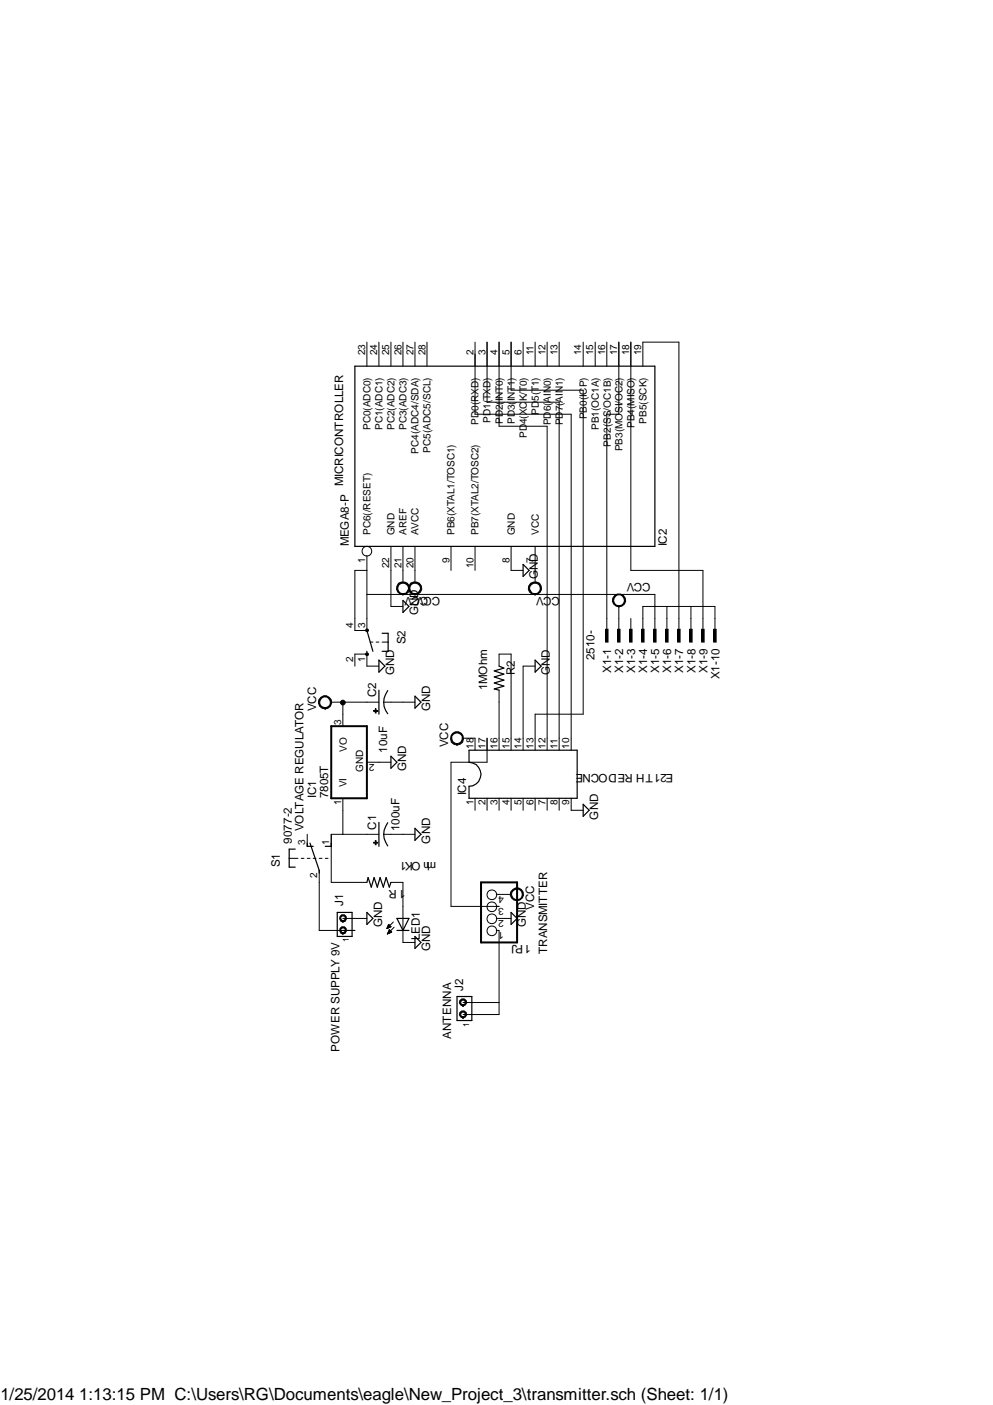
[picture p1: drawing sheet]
<svg xmlns="http://www.w3.org/2000/svg" width="210mm" height="297mm" viewBox="0 0 210 297" stroke-linecap="round" stroke-linejoin="round" font-family="sans-serif">
<g fill="none" stroke="#000" stroke-width=".25">
<path d="M75 77.4h63.4v38.1h-63.4zM110.6 119.3l1.2 1.3-1.2 1.3zM77.6 137.7v.6M77.6 133.3l1.2 4.4M80.1 139.6l1.3 1.2-1.3 1.3zM80.8 133.9h1.2v3.8h-1.2M85.2 126.9l1.2 1.3-1.2 1.3zM113.1 139.6l1.3 1.2-1.3 1.3zM80.1 145.9v5.1M82 146a4 4 0 0 0 0 4.9M82.6 159.9l1.3 1.2-1.3 1.3zM87.7 147.2l1.3 1.2-1.3 1.3z"/>
<path d="M99.1 158.6h22.9v10.2h-22.9v-2.6a2.54 2.54 0 0 0 2.6-2.5 2.54 2.54 0 0 0-2.6-2.6zM105.5 140.8l1 .5-2 .5 2 .7-2 .6 2 .7-2 .6 2 .7-2 .6 1 .2M62.4 179.5h-1.3v3.8h1.3M64.9 178.3v.6h1.3M65.5 178.3l2 5.7v.6M70 178.3v.6h-1.3M80.1 173.8v5.1M82 173.9a4 4 0 0 0 0 4.9M87.7 175.1l1.3 1.3-1.3 1.3zM123.3 170l1.2 1.3-1.2 1.3zM71.3 192.9h3.1v5.1h-3.1zM77.6 186.5l.2-1 .7 2.1 .6-2.1 .7 2.1 .5-2.1 .7 2.1 .6-2.1 .7 2.1 .3-1.1"/>
<path d="M77.6 192.9l1.2 1.3-1.2 1.2zM83.9 194.2h2.5l-1.2 2.5zM83.9 196.7h2.5M87.7 198l1.3 1.2-1.3 1.3zM108 192.9l1.3 1.3-1.3 1.2zM96.6 210.7h3.1v5.1h-3.1z"/>
</g>
<g fill="#000">
<path d="M77.4 133h.4v.5h-.4l-.2-.2z" fill-rule="evenodd"/>
<path d="M77.4 138.1h.4v.4h-.4l-.2-.2z" fill-rule="evenodd"/>
<path d="M84.2 123.3a1.41 1.41 0 0 1 2.3 .5 1.41 1.41 0 0 1-1.3 2v-.3a1.12 1.12 0 0 1-1.1-1.3 1.12 1.12 0 0 1 1.5-.9 1.12 1.12 0 0 1 .5 1.7l-.3 .4-.6 .1v.3a1.43 1.43 0 0 1-1.3-1 1.43 1.43 0 0 1 .3-1.5z" fill-rule="evenodd"/>
<path d="M86.8 123.3a1.41 1.41 0 0 1 2.3 .5 1.41 1.41 0 0 1-1.4 2v-.3a1.13 1.13 0 0 1-.9-1.6 1.13 1.13 0 0 1 1.8-.3 1.13 1.13 0 0 1-.4 1.8l-.5 .1v.3a1.43 1.43 0 0 1-1.3-1 1.43 1.43 0 0 1 .4-1.5z" fill-rule="evenodd"/>
<path d="M112.2 123.3a1.39 1.39 0 0 1 2.2 .6 1.39 1.39 0 0 1-1.3 1.9v-.3a1.12 1.12 0 0 1-1.1-1.3 1.12 1.12 0 0 1 1.5-.9 1.12 1.12 0 0 1 .5 1.7l-.4 .4-.5 .1v.3a1.39 1.39 0 0 1-1.3-.9 1.39 1.39 0 0 1 .4-1.6z" fill-rule="evenodd"/>
<path d="M128 133h.5v2.7h-.5z" fill-rule="evenodd"/>
<path d="M130.6 133h.5v2.7h-.5z" fill-rule="evenodd"/>
<path d="M130 125.8a1.39 1.39 0 0 1 2.2 .7 1.39 1.39 0 0 1-1.4 1.8v-.3a1.15 1.15 0 0 1-1-1.4 1.15 1.15 0 0 1 1.5-.8 1.15 1.15 0 0 1 .5 1.7l-.4 .5h-.6v.3a1.39 1.39 0 0 1-1.3-.9 1.39 1.39 0 0 1 .5-1.6z" fill-rule="evenodd"/>
<path d="M133.1 133h.5v2.7h-.5z" fill-rule="evenodd"/>
<path d="M135.6 133h.5v2.7h-.5z" fill-rule="evenodd"/>
<path d="M138.2 133h.5v2.7h-.5z" fill-rule="evenodd"/>
<path d="M140.7 133h.5v2.7h-.5z" fill-rule="evenodd"/>
<path d="M143.3 133h.5v2.7h-.5z" fill-rule="evenodd"/>
<path d="M145.8 133h.5v2.7h-.5z" fill-rule="evenodd"/>
<path d="M148.3 133h.5v2.7h-.5z" fill-rule="evenodd"/>
<path d="M150.9 133h.5v2.7h-.5z" fill-rule="evenodd"/>
<path d="M67.8 147.4a1.4 1.4 0 0 1 2.2 .6 1.4 1.4 0 0 1-1.3 1.9v-.3a1.16 1.16 0 0 1-1.2-1.4 1.16 1.16 0 0 1 1.8-.6 1.16 1.16 0 0 1 0 1.9l-.6 .1v.3a1.39 1.39 0 0 1-1.3-.9 1.39 1.39 0 0 1 .4-1.6z" fill-rule="evenodd"/>
<path d="M79 150.2h.8v.2h-.8z" fill-rule="evenodd"/>
<path d="M79.3 149.9h.2v.8h-.2z" fill-rule="evenodd"/>
<path d="M95.7 155.1a1.4 1.4 0 0 1 2.2 .5 1.4 1.4 0 0 1-1.3 1.9v-.2a1.15 1.15 0 0 1-1.1-1.4 1.15 1.15 0 0 1 1.5-.9 1.15 1.15 0 0 1 .5 1.7l-.9 .6v.2a1.39 1.39 0 0 1-1.3-.9 1.39 1.39 0 0 1 .4-1.5z" fill-rule="evenodd"/>
<path d="M79 178.1h.8v.2h-.8z" fill-rule="evenodd"/>
<path d="M79.3 177.7h.2v.9h-.2z" fill-rule="evenodd"/>
<path d="M71.9 196.3l.3-.4h.6l.4 .4v.5l-.2 .5-.5 .2v-.3l-.4-.4v-.3l.2-.3h.4l.3 .3v.3l-.5 .4v.3l-.4-.2-.3-.5z" fill-rule="evenodd"/>
<path d="M72.2 193.4h.6l.4 .3v.6l-.2 .5-.5 .1v-.2l-.4-.4v-.4l.2-.2h.4l.3 .2v.4l-.5 .4v.2l-.4-.1-.3-.5 .1-.6z" fill-rule="evenodd"/>
<path d="M108.4 188.1a1.37 1.37 0 0 1 2.2 .5 1.37 1.37 0 0 1-1.3 1.8v-.2a1.14 1.14 0 0 1-1.1-1.4 1.14 1.14 0 0 1 1.7-.8 1.14 1.14 0 0 1 .3 1.8l-.4 .3-.5 .1v.2a1.34 1.34 0 0 1-1.3-.8 1.34 1.34 0 0 1 .4-1.5z" fill-rule="evenodd"/>
<path d="M97.2 214.1l.4-.4h.5l.5 .4v.5l-.2 .4-.5 .3v-.3l-.5-.4 .1-.4 .2-.2h.3l.3 .2 .1 .4-.5 .4v.3l-.5-.3-.3-.4z" fill-rule="evenodd"/>
<path d="M97.2 211.5l.4-.3h.5l.5 .3v.5l-.2 .5-.5 .2v-.2l-.5-.5 .1-.3 .2-.3h.3l.3 .3 .1 .3-.5 .5v.2l-.5-.2-.3-.5z" fill-rule="evenodd"/>
<circle cx="72.5" cy="148.5" r=".5"/>
</g>
<g fill="none" stroke="#000" stroke-width=".21">
<path d="M77.6 72.3v5.1M80.1 72.3v5.1M82.6 72.3v5.1M85.2 72.3v5.1M87.7 72.3v5.1M90.3 72.3v5.1M100.4 72.3v15.3h20.3v71M103 72.3v12.7h15.2v73.6M105.5 72.3v17.8h10.2v68.5M108 72.3v10.2h15.3v68.5h-10.2v7.6M110.6 72.3v5.1M113.1 72.3v5.1"/>
<path d="M115.7 72.3v5.1M118.2 72.3v5.1M123.3 72.3v5.1M125.8 72.3v5.1M128.3 72.3v5.1M130.8 72.3v15.3h-2.5v45.7M133.3 72.3v48.3h15.3v12.7M135.9 77.4v-5.1h7.6v61M77.6 117.5v15.8h-2.6v-12.7h2.6M82.6 115.5v12.7h2.6M85.2 115.5v7.6M87.7 115.5v7.6"/>
<path d="M95.3 115.5v5.1M100.4 115.5v5.1M108 115.5v5.1h2.6M113.1 115.5v7.6M77.4 133h.4v.5h-.4l-.2-.2zM77.4 138.1h.4v.4h-.4l-.2-.2zM77.6 125.7h60.8v7.6M78.2 135.7h.6M79.5 135.7h.6M80.8 135.7h1.2M84.2 123.3a1.41 1.41 0 0 1 2.3 .5 1.41 1.41 0 0 1-1.3 2v-.3a1.12 1.12 0 0 1-1.1-1.3 1.12 1.12 0 0 1 1.5-.9 1.12 1.12 0 0 1 .5 1.7l-.3 .4-.6 .1v.3a1.43 1.43 0 0 1-1.3-1 1.43 1.43 0 0 1 .3-1.5zM86.8 123.3a1.41 1.41 0 0 1 2.3 .5 1.41 1.41 0 0 1-1.4 2v-.3a1.13 1.13 0 0 1-.9-1.6 1.13 1.13 0 0 1 1.8-.3 1.13 1.13 0 0 1-.4 1.8l-.5 .1v.3a1.43 1.43 0 0 1-1.3-1 1.43 1.43 0 0 1 .4-1.5z"/>
<path d="M112.2 123.3a1.39 1.39 0 0 1 2.2 .6 1.39 1.39 0 0 1-1.3 1.9v-.3a1.12 1.12 0 0 1-1.1-1.3 1.12 1.12 0 0 1 1.5-.9 1.12 1.12 0 0 1 .5 1.7l-.4 .4-.5 .1v.3a1.39 1.39 0 0 1-1.3-.9 1.39 1.39 0 0 1 .4-1.6zM128 133h.5v2.7h-.5zM130 125.8a1.39 1.39 0 0 1 2.2 .7 1.39 1.39 0 0 1-1.4 1.8v-.3a1.15 1.15 0 0 1-1-1.4 1.15 1.15 0 0 1 1.5-.8 1.15 1.15 0 0 1 .5 1.7l-.4 .5h-.6v.3a1.39 1.39 0 0 1-1.3-.9 1.39 1.39 0 0 1 .5-1.6zM130.6 133h.5v2.7h-.5zM130.8 128.2v5.1M133.1 133h.5v2.7h-.5zM133.3 130.8v2.5M135.6 133h.5v2.7h-.5zM135.9 133.3v-5.1h15.2v5.1M138.2 133h.5v2.7h-.5zM140.7 133h.5v2.7h-.5zM141 128.2v5.1"/>
<path d="M143.3 133h.5v2.7h-.5zM145.8 133h.5v2.7h-.5zM146 128.2v5.1M148.3 133h.5v2.7h-.5zM150.9 133h.5v2.7h-.5zM67.8 147.4a1.4 1.4 0 0 1 2.2 .6 1.4 1.4 0 0 1-1.3 1.9v-.3a1.16 1.16 0 0 1-1.2-1.4 1.16 1.16 0 0 1 1.8-.6 1.16 1.16 0 0 1 0 1.9l-.6 .1v.3a1.39 1.39 0 0 1-1.3-.9 1.39 1.39 0 0 1 .4-1.6zM70 148.4h10.1M72.5 148.4v5.1M75 140.8v-2.5h2.6v2.5h2.5M79 150.2h.8v.2h-.8zM79.3 149.9h.2v.8h-.2zM81.1 148.4h6.6"/>
<path d="M95.7 155.1a1.4 1.4 0 0 1 2.2 .5 1.4 1.4 0 0 1-1.3 1.9v-.2a1.15 1.15 0 0 1-1.1-1.4 1.15 1.15 0 0 1 1.5-.9 1.15 1.15 0 0 1 .5 1.7l-.9 .6v.2a1.39 1.39 0 0 1-1.3-.9 1.39 1.39 0 0 1 .4-1.5zM97.9 156.1h2.5v2.5M103 156.1v5h-7.7v30.5h10.2M105.5 140.8v-2.5h2.5v20.3M105.5 145.9v12.7M113.1 140.8h-2.5v17.8M64.9 176.4v2.5M72.5 168.8v7.6M77.6 161.1h5M79 178.1h.8v.2h-.8zM79.3 177.7h.2v.9h-.2zM80.1 176.4h-10.1v10.1h7.6"/>
<path d="M81.1 176.4h6.6M100.4 168.8v2.5M103 168.8v2.5M105.5 168.8v2.5M108 168.8v2.5M110.6 168.8v2.5M113.1 168.8v2.5M115.7 168.8v2.5M118.2 168.8v2.5M120.7 168.8v2.5h2.6M61.1 181.5h1.9M63.7 181.5h.6"/>
<path d="M64.9 181.5h.6M66.2 181.5h.6M67.5 184v12.7h7.5M67.5 181.5h.6M68.7 181.5h.6M71.9 196.3l.3-.4h.6l.4 .4v.5l-.2 .5-.5 .2v-.3l-.4-.4v-.3l.2-.3h.4l.3 .3v.3l-.5 .4v.3l-.4-.2-.3-.5zM72.2 193.4h.6l.4 .3v.6l-.2 .5-.5 .1v-.2l-.4-.4v-.4l.2-.2h.4l.3 .2v.4l-.5 .4v.2l-.4-.1-.3-.5 .1-.6zM72.5 194.2h5.1M81.9 196l-.1 .3M82 195.9v.3M82 197.3v.1M82 195.7v.5"/>
<path d="M82 197.1v.3M82.1 195.5v.7M82.1 197v.4M82.2 195.4v.7M82.2 196.8v.5M82.3 195.5v.6M82.3 196.6v.7M82.3 196.5l.5 .5-.9 .5zM82.4 195.7v.3M82.4 196.7v.5M82.5 195.8v.2M82.5 196.8v.4"/>
<path d="M82.5 195.9h.1M82.5 196.9v.2M82.6 195.9h.1M82.6 196.9v.2M82.6 186.5h2.6v12.7h2.5M82.6 195.9l-.5-.5-.3 .9M82.6 195.9l-.8 .4M82.7 197v.1M83.1 194.9l-1.3 1.4M83.3 196l-1.4 1.5M104.9 196.7h.6v17.8h-7.6M104.9 194.2h3.1"/>
<path d="M104.9 189.1h3.1M108.4 188.1a1.37 1.37 0 0 1 2.2 .5 1.37 1.37 0 0 1-1.3 1.8v-.2a1.14 1.14 0 0 1-1.1-1.4 1.14 1.14 0 0 1 1.7-.8 1.14 1.14 0 0 1 .3 1.8l-.4 .3-.5 .1v.2a1.34 1.34 0 0 1-1.3-.8 1.34 1.34 0 0 1 .4-1.5zM97.2 214.1l.4-.4h.5l.5 .4v.5l-.2 .4-.5 .3v-.3l-.5-.4 .1-.4 .2-.2h.3l.3 .2 .1 .4-.5 .4v.3l-.5-.3-.3-.4zM97.2 211.5l.4-.3h.5l.5 .3v.5l-.2 .5-.5 .2v-.2l-.5-.5 .1-.3 .2-.3h.3l.3 .3 .1 .3-.5 .5v.2l-.5-.2-.3-.5zM97.9 211.9h7.6"/>
<circle cx="77.5" cy="116.5" r="1.02"/>
<circle cx="72.5" cy="148.5" r=".5"/>
<circle cx="104" cy="189.2" r="1.02"/>
<circle cx="104" cy="196.8" r="1.02"/>
<circle cx="104" cy="191.7" r="1.02"/>
<circle cx="104" cy="194.2" r="1.02"/>
</g>
<path d="M70 153.5h7.6v15.3h-7.6zM101.7 186.5h7.6v12.7h-7.6z" fill="none" stroke="#000" stroke-width=".42"/>
<text font-size="3.6" x=".1" y="295.9">1/25/2014 1:13:15 PM C:\Users\RG\Documents\eagle\New_Project_3\transmitter.sch (Sheet: 1/1)</text>
<g font-size="2.5">
<text x="72.6" y="102.8" transform="rotate(-90 72.6 102.8)">MICRICONTROLLER</text>
<text x="73.7" y="115.5" transform="rotate(-90 73.7 115.5)">MEGA8-P</text>
<text x="141" y="115.5" transform="rotate(-90 141 115.5)">IC2</text>
<text x="113.7" y="122.5" transform="rotate(-90 113.7 122.5)">GND</text>
<text x="137.5" y="123.2" transform="rotate(-180 137.5 123.2)">CCV</text>
<text x="88.4" y="130.1" transform="rotate(-90 88.4 130.1)">GND</text>
<text x="93" y="126.3" transform="rotate(-180 93 126.3)">CCCVCV</text>
<text x="118.4" y="126.3" transform="rotate(-180 118.4 126.3)">CCV</text>
<text x="85.7" y="136.3" transform="rotate(-90 85.7 136.3)">S2</text>
<text x="83.3" y="142.8" transform="rotate(-90 83.3 142.8)">GND</text>
<text x="108.8" y="142.7" transform="rotate(-90 108.8 142.7)">R2</text>
<text x="116.2" y="142.8" transform="rotate(-90 116.2 142.8)">GND</text>
<text x="125.6" y="139.6" transform="rotate(-90 125.6 139.6)">2510-</text>
<text x="129.2" y="142.3" transform="rotate(-90 129.2 142.3)">X1-1</text>
<text x="131.7" y="142.3" transform="rotate(-90 131.7 142.3)">X1-2</text>
<text x="134.3" y="142.3" transform="rotate(-90 134.3 142.3)">X1-3</text>
<text x="136.8" y="142.3" transform="rotate(-90 136.8 142.3)">X1-4</text>
<text x="139.4" y="142.3" transform="rotate(-90 139.4 142.3)">X1-5</text>
<text x="141.9" y="142.3" transform="rotate(-90 141.9 142.3)">X1-6</text>
<text x="144.4" y="142.3" transform="rotate(-90 144.4 142.3)">X1-7</text>
<text x="147" y="142.3" transform="rotate(-90 147 142.3)">X1-8</text>
<text x="149.5" y="142.3" transform="rotate(-90 149.5 142.3)">X1-9</text>
<text x="152.1" y="143.6" transform="rotate(-90 152.1 143.6)">X1-10</text>
<text x="79.5" y="147.4" transform="rotate(-90 79.5 147.4)">C2</text>
<text x="103" y="145.9" transform="rotate(-90 103 145.9)">1MOhm</text>
<text x="66.8" y="150.4" transform="rotate(-90 66.8 150.4)">VCC</text>
<text x="90.9" y="150.4" transform="rotate(-90 90.9 150.4)">GND</text>
<text x="81.9" y="159.1" transform="rotate(-90 81.9 159.1)">10uF</text>
<text x="94.7" y="158" transform="rotate(-90 94.7 158)">VCC</text>
<text x="85.9" y="163.1" transform="rotate(-90 85.9 163.1)">GND</text>
<text x="142.3" y="163.7" transform="rotate(-180 142.3 163.7)">E21TH REDOCNE</text>
<text x="66.8" y="168.8" transform="rotate(-90 66.8 168.8)">IC1</text>
<text x="69.3" y="168.8" transform="rotate(-90 69.3 168.8)">7805T</text>
<text x="98.6" y="168.2" transform="rotate(-90 98.6 168.2)">IC4</text>
<text x="126.4" y="173.3" transform="rotate(-90 126.4 173.3)">GND</text>
<text x="61.7" y="178.3" transform="rotate(-90 61.7 178.3)">9077-2</text>
<text x="64.2" y="175.7" transform="rotate(-90 64.2 175.7)">VOLTAGE REGULATOR</text>
<text x="79.5" y="175.4" transform="rotate(-90 79.5 175.4)">C1</text>
<text x="84.4" y="175.7" transform="rotate(-90 84.4 175.7)">100uF</text>
<text x="90.9" y="178.3" transform="rotate(-90 90.9 178.3)">GND</text>
<text x="59.2" y="183.3" transform="rotate(-90 59.2 183.3)">S1</text>
<text x="92.2" y="182.2" transform="rotate(-180 92.2 182.2)">mh OK1</text>
<text x="72.6" y="191.6" transform="rotate(-90 72.6 191.6)">J1</text>
<text x="85.7" y="188.1" transform="rotate(-180 85.7 188.1)">1R</text>
<text x="80.8" y="196" transform="rotate(-90 80.8 196)">GND</text>
<text x="111.2" y="196" transform="rotate(-90 111.2 196)">GND</text>
<text x="112.9" y="192.3" transform="rotate(-90 112.9 192.3)">VCC</text>
<text x="88.7" y="198.7" transform="rotate(-90 88.7 198.7)">LED1</text>
<text x="90.9" y="201.1" transform="rotate(-90 90.9 201.1)">GND</text>
<text x="112.2" y="199.8" transform="rotate(-180 112.2 199.8)">1PJ</text>
<text x="115.7" y="201.8" transform="rotate(-90 115.7 201.8)">TRANSMITTER</text>
<text x="97.9" y="209.4" transform="rotate(-90 97.9 209.4)">J2</text>
<text x="95.3" y="219.6" transform="rotate(-90 95.3 219.6)">ANTENNA</text>
<text x="71.8" y="222.4" transform="rotate(-90 71.8 222.4)">POWER SUPPLY 9V</text>
</g>
<g font-size="2.1">
<text x="77.2" y="75.1" transform="rotate(-90 77.2 75.1)">23</text>
<text x="79.8" y="75.1" transform="rotate(-90 79.8 75.1)">24</text>
<text x="82.3" y="75.1" transform="rotate(-90 82.3 75.1)">25</text>
<text x="84.8" y="75.1" transform="rotate(-90 84.8 75.1)">26</text>
<text x="87.4" y="75.1" transform="rotate(-90 87.4 75.1)">27</text>
<text x="89.9" y="75.1" transform="rotate(-90 89.9 75.1)">28</text>
<text x="100.1" y="75.1" transform="rotate(-90 100.1 75.1)">2</text>
<text x="102.6" y="75.1" transform="rotate(-90 102.6 75.1)">3</text>
<text x="105.2" y="75.1" transform="rotate(-90 105.2 75.1)">4</text>
<text x="107.7" y="75.1" transform="rotate(-90 107.7 75.1)">5</text>
<text x="110.2" y="75.1" transform="rotate(-90 110.2 75.1)">6</text>
<text x="112.8" y="75.1" transform="rotate(-90 112.8 75.1)">11</text>
<text x="115.3" y="75.1" transform="rotate(-90 115.3 75.1)">12</text>
<text x="117.9" y="75.1" transform="rotate(-90 117.9 75.1)">13</text>
<text x="122.9" y="75.1" transform="rotate(-90 122.9 75.1)">14</text>
<text x="125.4" y="75.1" transform="rotate(-90 125.4 75.1)">15</text>
<text x="127.9" y="75.1" transform="rotate(-90 127.9 75.1)">16</text>
<text x="130.5" y="75.1" transform="rotate(-90 130.5 75.1)">17</text>
<text x="133" y="75.1" transform="rotate(-90 133 75.1)">18</text>
<text x="135.6" y="75.1" transform="rotate(-90 135.6 75.1)">19</text>
<text x="101.2" y="89.8" transform="rotate(-90 101.2 89.8)">PD0(RXD)</text>
<text x="103.7" y="89.4" transform="rotate(-90 103.7 89.4)">PD1(TXD)</text>
<text x="106.3" y="89.7" transform="rotate(-90 106.3 89.7)">PD2(INT0)</text>
<text x="108.8" y="89.7" transform="rotate(-90 108.8 89.7)">PD3(INT1)</text>
<text x="113.9" y="87.7" transform="rotate(-90 113.9 87.7)">PD5(T1)</text>
<text x="116.4" y="89.9" transform="rotate(-90 116.4 89.9)">PD6(AIN0)</text>
<text x="119" y="89.9" transform="rotate(-90 119 89.9)">PD7(AIN1)</text>
<text x="124" y="88.7" transform="rotate(-90 124 88.7)">PB0(ICP)</text>
<text x="136.7" y="89.6" transform="rotate(-90 136.7 89.6)">PB5(SCK)</text>
<text x="78.3" y="91" transform="rotate(-90 78.3 91)">PC0(ADC0)</text>
<text x="80.9" y="91" transform="rotate(-90 80.9 91)">PC1(ADC1)</text>
<text x="83.4" y="91" transform="rotate(-90 83.4 91)">PC2(ADC2)</text>
<text x="85.9" y="91" transform="rotate(-90 85.9 91)">PC3(ADC3)</text>
<text x="88.5" y="96" transform="rotate(-90 88.5 96)">PC4(ADC4/SDA)</text>
<text x="91" y="95.7" transform="rotate(-90 91 95.7)">PC5(ADC5/SCL)</text>
<text x="111.3" y="92.7" transform="rotate(-90 111.3 92.7)">PD4(XCK/T0)</text>
<text x="126.6" y="91" transform="rotate(-90 126.6 91)">PB1(OC1A)</text>
<text x="129.1" y="94.4" transform="rotate(-90 129.1 94.4)">PB2(SS/OC1B)</text>
<text x="131.6" y="95.4" transform="rotate(-90 131.6 95.4)">PB3(MOSI/OC2)</text>
<text x="134.1" y="90.5" transform="rotate(-90 134.1 90.5)">PB4(MISO)</text>
<text x="78.3" y="113.1" transform="rotate(-90 78.3 113.1)">PC6(/RESET)</text>
<text x="83.4" y="113.1" transform="rotate(-90 83.4 113.1)">GND</text>
<text x="85.9" y="113.1" transform="rotate(-90 85.9 113.1)">AREF</text>
<text x="88.5" y="113.1" transform="rotate(-90 88.5 113.1)">AVCC</text>
<text x="96.1" y="113.1" transform="rotate(-90 96.1 113.1)">PB6(XTAL1/TOSC1)</text>
<text x="101.2" y="113.1" transform="rotate(-90 101.2 113.1)">PB7(XTAL2/TOSC2)</text>
<text x="108.8" y="113.1" transform="rotate(-90 108.8 113.1)">GND</text>
<text x="113.9" y="113.1" transform="rotate(-90 113.9 113.1)">VCC</text>
<text x="77.2" y="119" transform="rotate(-90 77.2 119)">1</text>
<text x="95" y="119" transform="rotate(-90 95 119)">9</text>
<text x="107.7" y="119" transform="rotate(-90 107.7 119)">8</text>
<text x="112.8" y="119" transform="rotate(-90 112.8 119)">7</text>
<text x="82.3" y="120.2" transform="rotate(-90 82.3 120.2)">22</text>
<text x="84.8" y="120.2" transform="rotate(-90 84.8 120.2)">21</text>
<text x="87.4" y="120.2" transform="rotate(-90 87.4 120.2)">20</text>
<text x="100.1" y="120.2" transform="rotate(-90 100.1 120.2)">10</text>
<text x="74.7" y="132.9" transform="rotate(-90 74.7 132.9)">4</text>
<text x="77.2" y="132.9" transform="rotate(-90 77.2 132.9)">3</text>
<text x="74.7" y="139.9" transform="rotate(-90 74.7 139.9)">2</text>
<text x="77.2" y="139.9" transform="rotate(-90 77.2 139.9)">1</text>
<text x="72.1" y="153.2" transform="rotate(-90 72.1 153.2)">3</text>
<text x="73.3" y="158.9" transform="rotate(-90 73.3 158.9)">VO</text>
<text x="79.2" y="161.5" transform="rotate(-180 79.2 161.5)">2</text>
<text x="100.1" y="158.3" transform="rotate(-90 100.1 158.3)">18</text>
<text x="102.6" y="158.3" transform="rotate(-90 102.6 158.3)">17</text>
<text x="105.2" y="158.3" transform="rotate(-90 105.2 158.3)">16</text>
<text x="107.7" y="158.3" transform="rotate(-90 107.7 158.3)">15</text>
<text x="110.2" y="158.3" transform="rotate(-90 110.2 158.3)">14</text>
<text x="112.8" y="158.3" transform="rotate(-90 112.8 158.3)">13</text>
<text x="115.3" y="158.3" transform="rotate(-90 115.3 158.3)">12</text>
<text x="117.9" y="158.3" transform="rotate(-90 117.9 158.3)">11</text>
<text x="120.3" y="158.3" transform="rotate(-90 120.3 158.3)">10</text>
<text x="73.2" y="166.5" transform="rotate(-90 73.2 166.5)">VI</text>
<text x="76.8" y="163.2" transform="rotate(-90 76.8 163.2)">GND</text>
<text x="72.1" y="170.3" transform="rotate(-90 72.1 170.3)">1</text>
<text x="100.1" y="170.3" transform="rotate(-90 100.1 170.3)">1</text>
<text x="102.6" y="170.3" transform="rotate(-90 102.6 170.3)">2</text>
<text x="105.2" y="170.3" transform="rotate(-90 105.2 170.3)">3</text>
<text x="107.7" y="170.3" transform="rotate(-90 107.7 170.3)">4</text>
<text x="110.2" y="170.3" transform="rotate(-90 110.2 170.3)">5</text>
<text x="112.8" y="170.3" transform="rotate(-90 112.8 170.3)">6</text>
<text x="115.3" y="170.3" transform="rotate(-90 115.3 170.3)">7</text>
<text x="117.9" y="170.3" transform="rotate(-90 117.9 170.3)">8</text>
<text x="120.3" y="170.3" transform="rotate(-90 120.3 170.3)">9</text>
<text x="64.5" y="178.6" transform="rotate(-90 64.5 178.6)">3</text>
<text x="69.6" y="178.6" transform="rotate(-90 69.6 178.6)">1</text>
<text x="67.1" y="185.5" transform="rotate(-90 67.1 185.5)">2</text>
<text x="106.5" y="192" transform="rotate(-180 106.5 192)">3</text>
<text x="106.5" y="189.4" transform="rotate(-180 106.5 189.4)">4</text>
<text x="106.5" y="197" transform="rotate(-180 106.5 197)">1</text>
<text x="106.5" y="194.5" transform="rotate(-180 106.5 194.5)">2</text>
</g>
<g font-size="1.8">
<text x="73.7" y="199.2" transform="rotate(-90 73.7 199.2)">1</text>
<text x="99.1" y="217" transform="rotate(-90 99.1 217)">1</text>
</g>
</svg>
